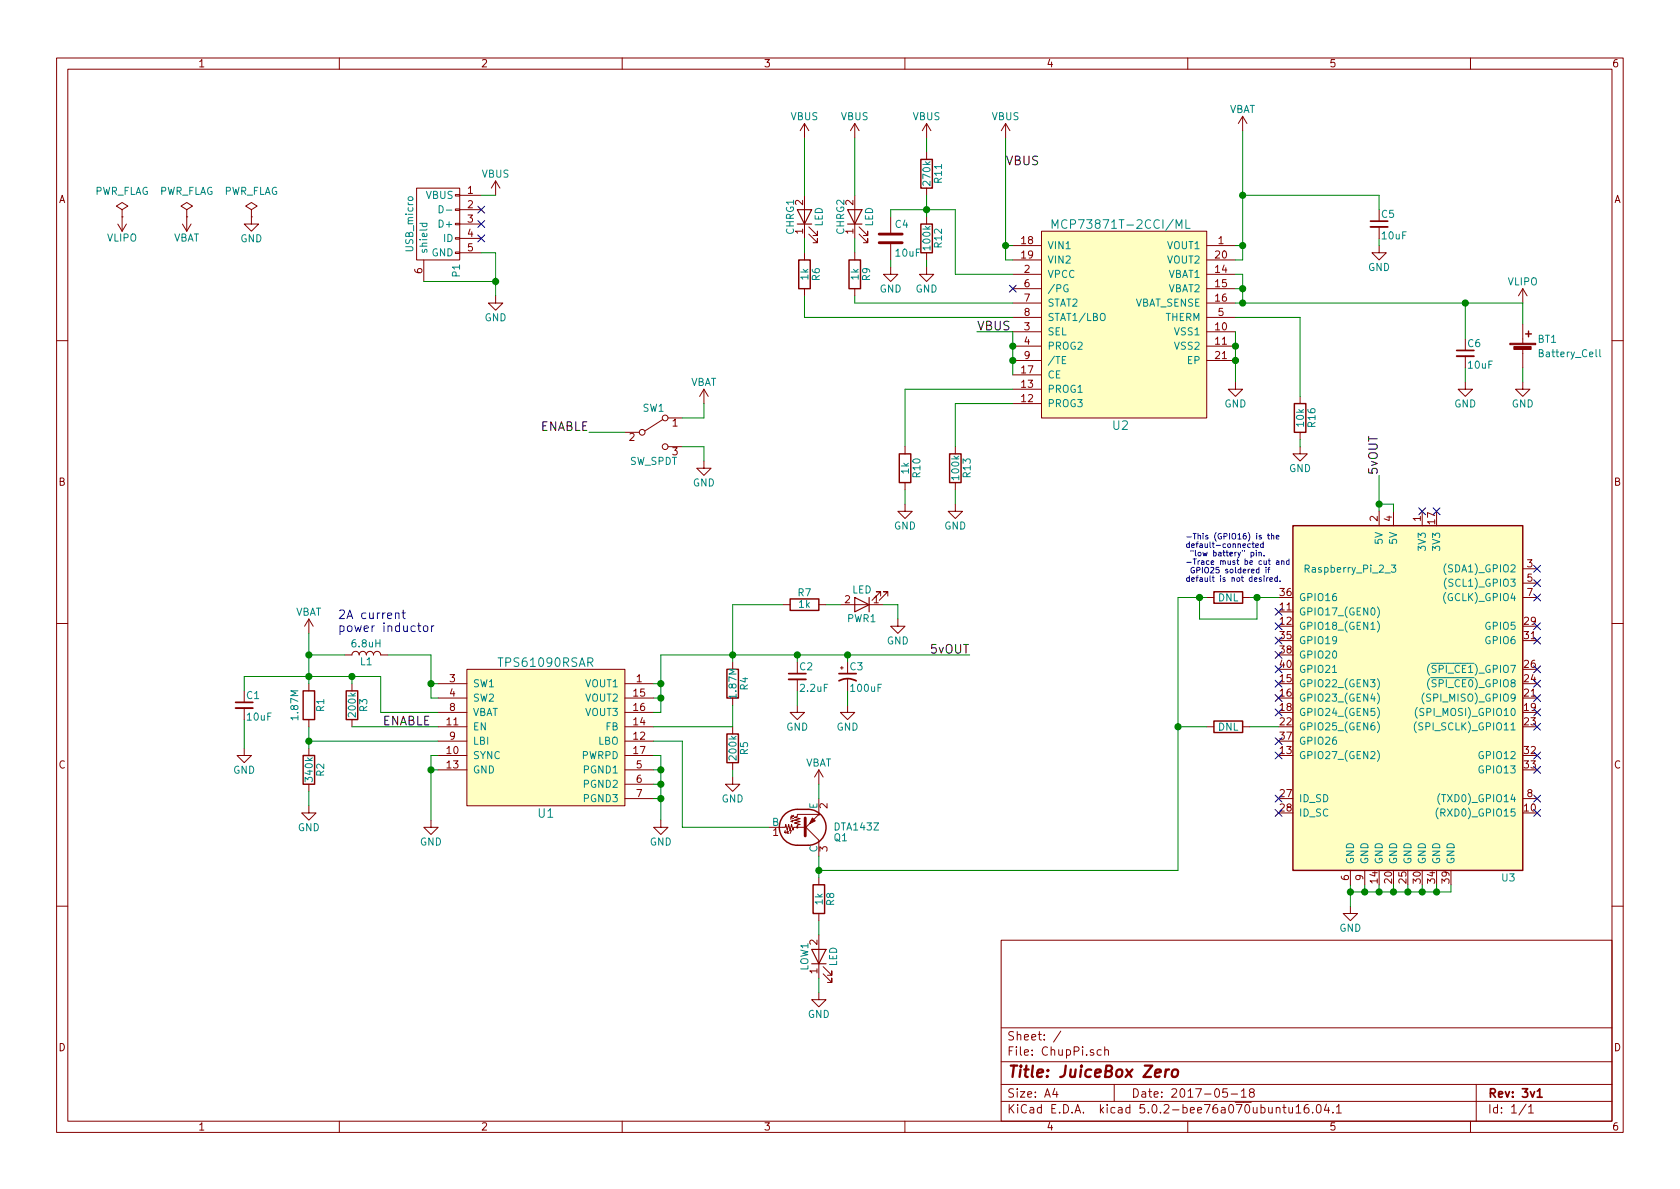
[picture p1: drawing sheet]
<svg xmlns="http://www.w3.org/2000/svg" width="297mm" height="210mm" viewBox="0 0 297 210" stroke-linecap="round" stroke-linejoin="round" font-family="sans-serif">
<g fill="none" stroke="#840000" stroke-width=".18">
<path d="M10 10.3h277v189.9h-277zM12 12.2h273v186.1h-273zM60 10.3v1.9M110 10.3v1.9M160 10.3v1.9M210 10.3v1.9M260 10.3v1.9M20.8 39.6l.8 1.3M21.6 37.1l1-.7-1-.6-1 .6 1 .7v1.2M21.6 38.3h.1M21.6 38.3v2.6M22.4 39.6l-.8 1.3"/>
<path d="M32.3 39.6l.7 1.3M33 37.1l1-.7-1-.6-1 .6 1 .7v1.2M33 38.3h.1M33 38.3v2.6M33.8 39.6l-.8 1.3M44.4 37.1l1.1-.7-1.1-.6-1 .6 1 .7v1.2M44.4 38.3h.1M44.4 38.3v1.3h1.3l-1.3 1.3-1.2-1.3h1.2M73.7 33.3h7.6v12.7h-7.6zM80.5 34.4h.8v.3h-.8zM80.5 37h.8v.2h-.8zM80.5 39.5h.8v.2h-.8z"/>
<path d="M81.3 34.5h3.8M81.3 37.1h3.8M81.3 39.6h3.8M87.6 32l-.7 1.3M87.6 32v2.5M87.6 32l.8 1.3M142.2 21.8v2.6M142.2 34.5v7.7M142.2 21.8l-.7 1.3M142.2 21.8l.8 1.3M151.1 21.8v2.6M151.1 34.5v7.7"/>
<path d="M151.1 21.8l-.7 1.3M151.1 21.8l.8 1.3M157.5 38.3v2.8M163.8 21.8v2.6M163.8 26.9v1.3M163.8 33.3v1.2M163.8 38.3v1.3M163.8 21.8l-.7 1.3M163.8 21.8l.8 1.3M177.8 21.8l-.8 1.3M177.8 21.8v2.6M177.8 21.8l.8 1.3"/>
<path d="M219.7 20.6l-.8 1.2M219.7 20.6v2.5M219.7 20.6l.8 1.2M74.9 46v3.8M80.5 42h.8v.3h-.8zM80.5 44.6h.8v.2h-.8zM81.3 42.2h3.8M81.3 44.7h3.8M87.6 52.3v1.3h1.3l-1.3 1.3-1.2-1.3h1.2M142.2 44.7v1.3M142.2 51v1.3M143 41.4l1.5 1.5v-.7v.7h-.7"/>
<path d="M143 40.1l1.5 1.6v-.8v.8h-.7M151.1 44.7v1.3M151.1 51v1.3M151.9 41.4l1.5 1.5v-.7v.7h-.7M151.9 40.1l1.5 1.6v-.8v.8h-.7M157.5 47.2v1.3h1.2l-1.2 1.3-1.3-1.3h1.3M157.5 43.2v2.8M163.8 47.2v1.3h1.3l-1.3 1.3-1.2-1.3h1.2M163.8 44.7v1.3M179.1 43.4h5M179.1 58.7h5M179.1 48.5h5"/>
<path d="M179.1 51h5M179.1 53.6h5M179.1 46h5M179.1 56.1h5M184.1 40.9h29.3v33h-29.3zM213.4 43.4h5M213.4 58.7h5M213.4 48.5h5M213.4 51h5M213.4 53.6h5M213.4 46h5M213.4 56.1h5"/>
<path d="M243.8 43.4v1.3h1.3l-1.3 1.3-1.2-1.3h1.2M243.8 40.1v2.1M269.2 51v2.6M269.2 57.4v3.3M269.2 51l-.7 1.3M269.2 51l.8 1.3M10 60.2h2M110.5 76.4h2.5M117.2 74.2l-3.2 2M118.1 73.9h2.5M118.1 79h2.5M124.5 68.8l-.8 1.3"/>
<path d="M124.5 68.8v2.6M124.5 68.8l.7 1.3M160 79v1.3M168.9 79v1.3M179.1 61.2h5M179.1 71.4h5M179.1 68.8h5M179.1 66.3h5M179.1 63.7h5M213.4 61.2h5M213.4 63.7h5M218.4 67.6v1.2h1.3l-1.3 1.3-1.2-1.3h1.2"/>
<path d="M229.9 79v1.3h1.2l-1.2 1.2-1.3-1.2h1.3M229.9 70.1v1.3M229.9 76.4v1.3M259.1 67.6v1.2h1.2l-1.2 1.3-1.3-1.3h1.3M259.1 63v2M269.2 67.6v1.2h1.3l-1.3 1.3-1.2-1.3h1.2M269.2 61.7v3.3M285 60.2h2M124.5 81.5v1.3h1.2l-1.2 1.3-1.3-1.3h1.3M160 89.1v1.3h1.3l-1.3 1.3-1.3-1.3h1.3M160 85.3v1.3M168.9 89.1v1.3h1.3l-1.3 1.3-1.3-1.3h1.3"/>
<path d="M168.9 85.3v1.3M243.8 90.4v2.6M246.4 90.4v2.6M251.5 90.4v2.6M10 110.3h2M54.6 109.5l-.8 1.2M54.6 109.5v2.5M54.6 109.5l.8 1.2M61 115.8h1.2a.63 .63 0 0 1 .7-.6 .63 .63 0 0 1 .6 .6 .63 .63 0 0 1 .6-.6 .63 .63 0 0 1 .7 .6 .63 .63 0 0 1 .6-.6 .63 .63 0 0 1 .6 .6 .63 .63 0 0 1 .7-.6 .63 .63 0 0 1 .6 .6h1.3M82.5 118.4h28v24.1h-28zM129.5 117.1v1.3M138.4 106.9h1.3"/>
<path d="M144.8 106.9h1.2M148.6 118.1h.5M148.6 106.9h7.6M148.8 117.9v.5M155.7 105.4v-.8h-.8h.8l-1.5 1.6M157 105.4v-.8h-.8h.8l-1.6 1.6M158.7 109.5v1.2h1.3l-1.3 1.3-1.2-1.3h1.2M213.4 105.7h1.2M219.7 105.7h1.3M269.2 100.6h2.6M269.2 103.1h2.6M269.2 105.7h2.6"/>
<path d="M285 110.3h2M43.2 132.3v1.3h1.2l-1.2 1.3-1.3-1.3h1.3M43.2 125.2v2M54.6 120.9v1.3M54.6 127.2v1.3M54.6 132.3v1.3M54.6 138.7v1.2M62.2 120.9v1.3M62.2 127.2v1.3M77.5 120.9h5M77.5 133.6h5M77.5 128.5h5"/>
<path d="M77.5 131.1h5M77.5 136.1h5M77.5 123.4h5M77.5 126h5M110.5 120.9h5.1M110.5 133.6h5.1M110.5 128.5h5.1M110.5 131.1h5.1M110.5 136.1h5.1M110.5 123.4h5.1M110.5 126h5.1M110.5 138.7h5.1"/>
<path d="M129.5 137.4v1.3h1.3l-1.3 1.2-1.2-1.2h1.2M129.5 123.4v1.3M129.5 128.5v1.3M129.5 134.9v1.2M141 124.7v1.3h1.2l-1.2 1.2-1.3-1.2h1.3M141 120.1v2.1M144.8 136.1v2.6M144.8 136.1l-.8 1.3M144.8 136.1l.7 1.3M149.9 124.7v1.3h1.2l-1.2 1.2-1.3-1.2h1.3M149.9 120.1v2.1M213.4 128.5h1.2"/>
<path d="M219.7 128.5h1.3M54.6 142.5v1.3h1.3l-1.3 1.2-1.3-1.2h1.3M76.2 145v1.3h1.3l-1.3 1.3-1.3-1.3h1.3M110.5 141.2h5.1M116.8 145v1.3h1.3l-1.3 1.3-1.2-1.3h1.2M135.9 146.3h2.9l.1-.5 .3 1 .2-1 .3 1 .3-1 .2 1 .1-.5h1.9M141 146.3v-.4l.5-.1-1-.3 1-.2-1-.3 1-.2-1-.3 .5-.1v-.4h3.8l-2.6 2.6M142.2 146l2.6 2.6v2.8M144.8 141.2v2.6M144.8 155.2v1.3M238.8 153.9v2.6M241.3 153.9v2.6"/>
<path d="M269.2 141.2h2.6M10 160.2h2M144.8 175.5v1.3h1.2l-1.2 1.2-1.3-1.2h1.3M144.8 161.5v1.3M144.8 165.3v7.7M145.5 172.2l1.6 1.5v-.7v.7h-.8M145.5 170.9l1.6 1.6v-.8v.8h-.8M177 166.3h108v32h-108zM238.8 160.3v1.2h1.2l-1.2 1.3-1.3-1.3h1.3M285 160.2h2M60 198.3v1.9M110 198.3v1.9"/>
<path d="M160 198.3v1.9M177 194.8h108M177 191.8h108M177 187.8h108M177 181.8h108M186.5 192.5l-.4 1h1M186.8 193v1M187.6 182.3l-1.3 2M194.7 185.7l-.4-.1-.3 .3 .1 .6 .2 .1 .4-.1M195.3 185.7h.1a.37 .37 0 0 1 .6 .1v.8M195.3 185.1v1.5M197 191.8v3"/>
<path d="M210 198.3v1.9M217 192.5h-.7l-.1 .7 .2-.1 .5 .1 .1 .2v.5l-.2 .1-.6-.1M217.7 193.5h1.1M219.5 193l.4-.5v1.5M219.5 194h.8M221.2 193.2l-.3-.3 .1-.2 .2-.2 .4 .1 .2 .2-.1 .2-.6 .2a.48 .48 0 0 0-.1 .7l.2 .1 .5-.1a.48 .48 0 0 0-.1-.7h-.1M226.8 195.8h.6M227 195.3v1.3l.4 .2M227.9 195.8v.9l.4 .1 .2-.1M228.5 195.8v1M229.2 195.8l.4-.5v1.5M229.2 196.8h.8"/>
<path d="M231.3 195.3a.62 .62 0 0 0-.7 .7l.1 .7 .2 .1 .5-.1v-.5l-.1-.2-.4-.1-.3 .3M232.1 196.7v.1M232.9 195.5l.3-.2a.94 .94 0 0 1 0 1.5l-.4-.3-.1-.6zM234.5 195.2l-.3 1.1h.9M234.9 195.8v1M235.7 196.7v.1M236.3 195.8l.4-.5v1.5M236.3 196.8h.9M260 198.3v1.9M261 191.8v6.5M269.8 195.2l-1.2 2M270.3 195.8l.4-.5v1.5"/>
<path d="M270.3 196.8h.8"/>
<circle cx="113.5" cy="76.4" r=".51"/>
<circle cx="117.6" cy="79" r=".51"/>
<circle cx="117.6" cy="73.9" r=".51"/>
<circle cx="141" cy="146.3" r=".13"/>
<circle cx="144.8" cy="144" r=".13"/>
</g>
<path d="M242.3 39.1h3.1M257.6 62h3M139.4 119.1h3.1M148.3 119.1h3.1M41.7 124.2h3M148.3 120.4a3.2 3.2 0 0 1 3.1 0M271.8 193l.4-.5v1.5M271.8 194h.9" fill="none" stroke="#840000" stroke-width=".3"/>
<path d="M206.1 189.1l-.1 1.3M206.7 189.1a.54 .54 0 0 0-.6 .4M207.4 189.3a.54 .54 0 0 1 .5-.2 .54 .54 0 0 1 .4 .4l-.1 .6a.56 .56 0 0 1-.5 .4 .56 .56 0 0 1-.5-.4z" fill="none" stroke="#840000" stroke-width=".41"/>
<g fill="none" stroke="#008484" stroke-width=".18">
<path d="M72.2 34.9l.6-.1 .2 .2-.1 .4h-.6l-.1-.2zM74.2 39.5h1.3M74.7 39.5v.3l.2 .3 .5-.1v-.5M77.6 36.4a.64 .64 0 0 1 .8 .6 .64 .64 0 0 1-.8 .6zM78.9 37.2h1M209.7 38.9v1.5h.7M186 40.4v-1.5l.5 1 .5-1v1.5M188.8 50.4a.59 .59 0 0 0-.7 .6 .59 .59 0 0 0 .7 .6v-.5h-.2M194.6 55.6l.2-.2a.47 .47 0 0 1 .6 .4l-.1 .7-.2 .2-.4-.1a1 1 0 0 1-.1-1zM188.4 63h-.6v1.3h.6M282.9 61.8v1.1l.1 .2M246 99.9h.8l-.4 .5 .3 .1v.6l-.1 .1-.6-.1"/>
<path d="M255.7 99.7a1.47 1.47 0 0 0 0 1.9M235.6 118.9h.7M243.5 107.3a1.47 1.47 0 0 1 0 1.9M243.5 109.8a1.47 1.47 0 0 1 0 2M252.8 117.5a1.4 1.4 0 0 0 0 1.9M255.7 102.2a1.47 1.47 0 0 0 0 2M243.5 132.7a1.47 1.47 0 0 1 0 1.9M243.5 120a1.47 1.47 0 0 1 0 1.9M243.5 122.5a1.47 1.47 0 0 1 0 2M243.5 125.1a1.47 1.47 0 0 1 0 1.9M243.5 127.6a1.47 1.47 0 0 1 0 2M250.4 127.6a1.47 1.47 0 0 0 0 2"/>
<path d="M250.6 125.1a1.47 1.47 0 0 0 0 1.9M251.8 122.5a1.4 1.4 0 0 0 0 2M252.8 120a1.4 1.4 0 0 0 0 1.9M254.3 142.9a1.47 1.47 0 0 0 0 1.9M254.6 140.3a1.47 1.47 0 0 0 0 2"/>
</g>
<g fill="#ffffc2" stroke="#ffffc2" stroke-width=".18">
<path d="M184.1 40.9h29.3v33h-29.3z"/>
<path d="M82.5 118.4h28v24.1h-28z"/>
<path d="M228.6 93h40.6v60.9h-40.6z"/>
</g>
<path d="M141 37.1h2.5l-1.3 2.5zM141 39.6h2.5M149.9 37.1h2.5l-1.3 2.5zM149.9 39.6h2.5M151.1 105.7l2.6 1.2-2.6 1.3zM153.7 105.7v2.5M143.5 167.9h2.5l-1.2 2.5zM143.5 170.4h2.5" fill="none" stroke="#840000" stroke-width=".2"/>
<g fill="none" stroke="#840000" stroke-width=".25">
<path d="M162.8 28.2h2v5.1h-2zM162.8 39.6h2v5.1h-2zM141.2 46h2.1v5h-2.1zM150.1 46h2v5h-2zM269.7 59h1.1M270.3 58.5v1.1M228.9 71.4h2v5h-2zM159 80.3h2v5h-2zM167.9 80.3h2v5h-2zM228.6 93h40.6v60.9h-40.6zM128.5 118.4h2.1v5h-2.1zM139.7 105.9h5.1v2h-5.1z"/>
<path d="M214.6 104.6h5.1v2.1h-5.1zM53.6 122.2h2v5h-2zM53.6 133.6h2v5.1h-2zM61.2 122.2h2v5h-2zM128.5 129.8h2.1v5.1h-2.1zM214.6 127.5h5.1v2h-5.1zM138.7 144.1a3.3 3.3 0 0 1 2.3-1h1.9a3.2 3.2 0 0 1 3.1 3.2 3.2 3.2 0 0 1-3.1 3.2h-1.9a3.2 3.2 0 0 1-3-2 3.2 3.2 0 0 1 .7-3.4zM143.8 156.5h2v5h-2z"/>
</g>
<path d="M155.4 42.9h4.1M155.4 41.4h4.1" fill="none" stroke="#840000" stroke-width=".51"/>
<g fill="none" stroke="#008400" stroke-width=".18">
<path d="M85.1 34.5h2.5M142.2 24.4v10.1M151.1 24.4v10.1M157.5 38.3v-1.2h11.4v11.4h10.2M163.8 24.4v2.5M163.8 34.5v3.8M177.8 24.4v21.6h1.3M219.7 34.5h24.1v2.6M219.7 23.1v22.9h-1.3M74.9 49.8h12.7M85.1 44.7h2.5v7.6M142.2 42.2v2.5"/>
<path d="M142.2 52.3v3.8h36.9M151.1 42.2v2.5M151.1 52.3v1.3h28M157.5 46v1.2M163.8 46v1.2M172.7 58.7h6.4v7.6M177.8 43.4h1.3M218.4 43.4h1.3M218.4 48.5h1.3v5.1M218.4 53.6h50.8v3.8M218.4 56.1h11.5v14M218.4 58.7v8.9"/>
<path d="M218.4 51h1.3M243.8 42.2v1.2M259.1 53.6v6.3M104.1 76.4h6.4M120.6 79h3.9v2.5M124.5 71.4v2.5h-3.9M179.1 71.4h-10.2v7.6M179.1 68.8h-19.1v10.2M229.9 77.7v1.3M259.1 65v2.6M269.2 65v2.6M160 86.6v2.5"/>
<path d="M168.9 86.6v2.5M243.8 84.1v6.3M243.8 89.1h2.6v1.3M54.6 112v8.9M54.6 115.8h6.4M62.2 119.6v1.3M68.6 115.8h7.6v7.6h1.3M138.4 106.9h-8.9v10.2M141 115.8v1.3M146 106.9h2.6M149.9 115.8v1.3M156.2 106.9h2.5v2.6"/>
<path d="M171.4 115.8h-54.6v10.2h-1.2M212.1 105.7v3.8h10.1v-3.8M213.4 105.7h-5.1v48.2h-63.5M221 105.7h5.1M43.2 122.2v-2.6h24.1v6.4h10.2M43.2 127.2v5.1M54.6 128.5v3.8M54.6 139.9v2.6M54.6 131.1h22.9M62.2 128.5h15.3M76.2 136.1h1.3M76.2 120.9h1.3"/>
<path d="M77.5 133.6h-1.3v11.4M115.6 133.6h1.2v11.4M115.6 136.1h1.2M115.6 138.7h1.2M115.6 120.9h1.2M115.6 123.4h1.2M115.6 131.1h5v15.2h15.3M129.5 124.7v3.8h-13.9M129.5 136.1v1.3M141 122.2v2.5M144.8 138.7v2.5M149.9 122.2v2.5"/>
<path d="M208.3 128.5h5.1M221 128.5h5.1M115.6 141.2h1.2M144.8 151.4v3.8M238.8 156.5v3.8M241.3 156.5v1.2M243.8 156.5v1.2M246.4 156.5v1.2M248.9 156.5v1.2M251.5 156.5v1.2M254 156.5v1.2M256.5 156.5v1.2h-17.7"/>
<path d="M144.8 162.8v2.5M144.8 173v2.5"/>
</g>
<g fill="#008400" stroke="#008400" stroke-width=".25">
<circle cx="87.6" cy="49.8" r=".51"/>
<circle cx="177.8" cy="43.4" r=".51"/>
<circle cx="163.8" cy="37.1" r=".51"/>
<circle cx="179.1" cy="61.2" r=".51"/>
<circle cx="179.1" cy="63.7" r=".51"/>
<circle cx="218.4" cy="61.2" r=".51"/>
<circle cx="218.4" cy="63.7" r=".51"/>
<circle cx="219.7" cy="43.4" r=".51"/>
<circle cx="219.7" cy="51" r=".51"/>
<circle cx="219.7" cy="53.6" r=".51"/>
<circle cx="259.1" cy="53.6" r=".51"/>
<circle cx="219.7" cy="34.5" r=".51"/>
<circle cx="76.2" cy="136.1" r=".51"/>
<circle cx="62.2" cy="119.6" r=".51"/>
<circle cx="54.6" cy="119.6" r=".51"/>
<circle cx="116.8" cy="136.1" r=".51"/>
<circle cx="116.8" cy="138.7" r=".51"/>
<circle cx="116.8" cy="141.2" r=".51"/>
<circle cx="116.8" cy="123.4" r=".51"/>
<circle cx="76.2" cy="120.9" r=".51"/>
<circle cx="54.6" cy="115.8" r=".51"/>
<circle cx="54.6" cy="131.1" r=".51"/>
<circle cx="141" cy="115.8" r=".51"/>
<circle cx="129.5" cy="115.8" r=".51"/>
<circle cx="149.9" cy="115.8" r=".51"/>
<circle cx="243.8" cy="89.1" r=".51"/>
<circle cx="238.8" cy="157.7" r=".51"/>
<circle cx="254" cy="157.7" r=".51"/>
<circle cx="251.5" cy="157.7" r=".51"/>
<circle cx="248.9" cy="157.7" r=".51"/>
<circle cx="246.4" cy="157.7" r=".51"/>
<circle cx="243.8" cy="157.7" r=".51"/>
<circle cx="241.3" cy="157.7" r=".51"/>
<circle cx="208.3" cy="128.5" r=".51"/>
<circle cx="116.8" cy="120.9" r=".51"/>
<circle cx="222.3" cy="105.7" r=".51"/>
<circle cx="212.1" cy="105.7" r=".51"/>
<circle cx="144.8" cy="153.9" r=".51"/>
</g>
<g fill="none" stroke="#000084" stroke-width=".18">
<path d="M84.5 36.5l1.2 1.2M84.5 39l1.2 1.2M85.7 36.5l-1.2 1.2M85.7 39l-1.2 1.2M84.5 41.5l1.2 1.3M85.7 41.5l-1.2 1.3M178.5 50.4l1.2 1.3M179.7 50.4l-1.2 1.3M250.9 89.8l1.2 1.2M252.1 89.8l-1.2 1.2M253.4 89.8l1.2 1.2M254.6 89.8l-1.2 1.2"/>
<path d="M271.2 100l1.2 1.2M272.4 100l-1.2 1.2M225.5 107.6l1.2 1.2M225.5 110.1l1.2 1.2M225.5 112.7l1.2 1.2M225.5 115.2l1.2 1.2M225.5 117.7l1.2 1.3M226.7 117.7l-1.2 1.3M226.7 107.6l-1.2 1.2M226.7 110.1l-1.2 1.2M226.7 112.7l-1.2 1.2M226.7 115.2l-1.2 1.2"/>
<path d="M271.2 117.7l1.2 1.3M271.2 112.7l1.2 1.2M271.2 110.1l1.2 1.2M271.2 105l1.2 1.3M271.2 102.5l1.2 1.2M272.4 117.7l-1.2 1.3M272.4 112.7l-1.2 1.2M272.4 110.1l-1.2 1.2M272.4 105l-1.2 1.3M272.4 102.5l-1.2 1.2M225.5 120.3l1.2 1.2M225.5 122.8l1.2 1.2"/>
<path d="M225.5 125.4l1.2 1.2M225.5 130.4l1.2 1.3M225.5 133l1.2 1.2M226.7 120.3l-1.2 1.2M226.7 122.8l-1.2 1.2M226.7 125.4l-1.2 1.2M226.7 130.4l-1.2 1.3M226.7 133l-1.2 1.2M271.2 135.5l1.2 1.2M271.2 133l1.2 1.2M271.2 127.9l1.2 1.2M271.2 125.4l1.2 1.2"/>
<path d="M271.2 122.8l1.2 1.2M271.2 120.3l1.2 1.2M272.4 135.5l-1.2 1.2M272.4 133l-1.2 1.2M272.4 127.9l-1.2 1.2M272.4 125.4l-1.2 1.2M272.4 122.8l-1.2 1.2M272.4 120.3l-1.2 1.2M225.5 140.6l1.2 1.2M225.5 143.1l1.2 1.3M226.7 140.6l-1.2 1.2M226.7 143.1l-1.2 1.3"/>
<path d="M271.2 143.1l1.2 1.3M271.2 140.6l1.2 1.2M272.4 143.1l-1.2 1.3M272.4 140.6l-1.2 1.2"/>
</g>
<g fill="#840000" stroke="#840000" stroke-width=".18">
<path d="M267 60.7h4.5v.3h-4.5z"/>
<path d="M267.7 61.3h3v.5h-3z"/>
<path d="M143.6 144.6l.5 .6-1 .5z"/>
</g>
<g fill="none" stroke="#0000c2" stroke-width=".18">
<path d="M221.1 96.2h-.3l-.2 .1 .1 .5h.4M221.2 97.7h.3l.2 .1-.1 .5h-.4M221.2 97.7v.9M221.4 96.2h.3M221.5 95.8v.9l.2 .1M222 96.5l.5-.1v-.2h-.3l-.2 .1 .1 .5h.4M222.1 97.3v.1M222.1 97.7v.6M222.6 97.7h.4v.6M222.6 97.7v.6M223 94.7h-.2l-.2 .1 .1 .1 .3 .1v.3h-.4M223.3 96.2h-.2l-.2 .1 .1 .5h.3"/>
<path d="M223.3 95.8v1M223.5 98.2v.1M224.1 94.7h.4M224.2 94.3v.9l.3 .1M224.2 99.2h.4M224.4 98.8v.9l.2 .1M224.8 94.7h.4v.6M224.8 94.3v1M225.7 95l.4-.1v-.2h-.3l-.1 .1v.5h.4M225.7 99.2h.4v.6M226.1 99.4l-.4 .2 .1 .2h.3M226.6 99.2h.4v.6"/>
<path d="M226.6 99.2v.6M227.9 99.2h-.3l-.1 .1v.5h.4M227.9 98.8v1M69.9 108.5l.2-.1 .4 .1 .1 .9M71.1 108.4h.6M71.3 107.9v1.3l.4 .2M73.8 110.7h.6M74 110.2v1.2l.1 .2 .3 .1M74.9 110.8l.2-.1 .5 .1v.6l-.1 .2-.4 .1-.2-.2zM76.3 110.7v1M76.7 110.7l-.4 .2M222.6 100.7h-.3l-.2 .1 .1 .5h.4"/>
<path d="M222.6 100.3v1M223 102.2h-.2l-.2 .1 .1 .1 .3 .1v.3h-.4M223.5 101.8v.1M223.5 102.2v.6M223.8 100.3v.1M223.8 100.7v.6M224 102.2v.6M224.2 100.7h.3M224.2 102.2l-.2 .1M224.5 100.3l-.2 .2v.8M224.5 102.5l.5-.1-.1-.2h-.2l-.2 .1 .1 .5h.3M225.8 102.2h-.2l-.2 .1 .1 .5h.3"/>
<path d="M225.8 101.8v1M226.3 102.7v.1"/>
</g>
<path d="M242.3 40.1h3.1M257.6 63h3M41.7 125.2h3M139.4 120.1h3.1" fill="none" stroke="#840000" stroke-width=".33"/>
<path d="M142.4 144.6v3.2z" fill="#840000" stroke="#840000" stroke-width=".51"/>
<text font-size="2.8" fill="#840000" x="178" y="190.5">Title: JuiceBox Zero</text>
<g font-size="2.1">
<text x="177.8" y="29.2">VBUS</text>
<text x="172.7" y="58.4">VBUS</text>
<text x="95.4" y="76.2">ENABLE</text>
<text x="243.6" y="84.1" transform="rotate(-90 243.6 84.1)">5vOUT</text>
<text x="164.6" y="115.6">5vOUT</text>
<text x="67.5" y="128.3">ENABLE</text>
</g>
<g font-size="2.1" fill="#008484">
<text x="187.6" y="40.5">MCP73871T-2CCI/ML</text>
<text x="196.8" y="76">U2</text>
<text x="88.5" y="117.9">TPS61090RSAR</text>
<text x="95.2" y="144.6">U1</text>
</g>
<g font-size="2.1" fill="#0000c2">
<text x="59.7" y="109.5">2A current</text>
<text x="59.7" y="111.8">power inductor</text>
</g>
<g font-size="2.1" fill="#840000">
<text x="178" y="184">Sheet: /</text>
<text x="178" y="186.7">File: ChupPi.sch</text>
<text x="178" y="196.9">KiCad E.D.A. kicad 5.0.2-bee76a070ubuntu16.04.1</text>
<text x="178" y="194.1">Size: A4</text>
<text x="200" y="194.1">Date: 2017-05-18</text>
<text x="263" y="194.1">Rev: 3v1</text>
<text x="263" y="196.9">Id: 1/1</text>
</g>
<g font-size="1.8" fill="#840000">
<text x="35" y="11.9">1</text>
<text x="85" y="11.9">2</text>
<text x="135" y="11.9">3</text>
<text x="185" y="11.9">4</text>
<text x="235" y="11.9">5</text>
<text x="285" y="11.9">6</text>
<text x="10.4" y="35.9">A</text>
<text x="82.7" y="34.3">1</text>
<text x="285.4" y="35.9">A</text>
<text x="82.7" y="36.8">2</text>
<text x="82.7" y="39.4">3</text>
<text x="82.7" y="41.9">4</text>
<text x="142" y="41.4" transform="rotate(-90 142 41.4)">1</text>
<text x="150.9" y="41.4" transform="rotate(-90 150.9 41.4)">1</text>
<text x="150.9" y="36.3" transform="rotate(-90 150.9 36.3)">2</text>
<text x="82.7" y="44.4">5</text>
<text x="180.6" y="43.2">18</text>
<text x="180.6" y="45.7">19</text>
<text x="214.9" y="45.7">20</text>
<text x="215.4" y="43.2">1</text>
<text x="74.7" y="48.4" transform="rotate(-90 74.7 48.4)">6</text>
<text x="181.1" y="48.3">2</text>
<text x="181.1" y="50.8">6</text>
<text x="181.1" y="53.3">7</text>
<text x="214.9" y="48.3">14</text>
<text x="214.9" y="50.8">15</text>
<text x="214.9" y="53.3">16</text>
<text x="181.1" y="58.4">3</text>
<text x="181.1" y="55.9">8</text>
<text x="214.9" y="58.4">10</text>
<text x="215.4" y="55.9">5</text>
<text x="181.1" y="61">4</text>
<text x="181.1" y="63.5">9</text>
<text x="214.9" y="61">11</text>
<text x="214.9" y="63.5">21</text>
<text x="180.6" y="71.1">12</text>
<text x="180.6" y="68.6">13</text>
<text x="180.6" y="66">17</text>
<text x="111.3" y="78">2</text>
<text x="118.9" y="75.4">1</text>
<text x="10.4" y="85.9">B</text>
<text x="285.4" y="85.9">B</text>
<text x="243.6" y="92.2" transform="rotate(-90 243.6 92.2)">2</text>
<text x="246.1" y="92.2" transform="rotate(-90 246.1 92.2)">4</text>
<text x="251.2" y="92.2" transform="rotate(-90 251.2 92.2)">1</text>
<text x="253.7" y="92.7" transform="rotate(-90 253.7 92.7)">17</text>
<text x="270" y="100.3">3</text>
<text x="149.4" y="106.7">2</text>
<text x="154.5" y="106.7">1</text>
<text x="226.4" y="107.9">11</text>
<text x="226.4" y="105.4">36</text>
<text x="270" y="102.9">5</text>
<text x="270" y="105.4">7</text>
<text x="226.4" y="110.5">12</text>
<text x="226.4" y="113">35</text>
<text x="269.5" y="110.5">29</text>
<text x="269.5" y="113">31</text>
<text x="226.4" y="115.6">38</text>
<text x="226.4" y="118.1">40</text>
<text x="269.5" y="118.1">26</text>
<text x="79.5" y="120.6">3</text>
<text x="79.5" y="123.2">4</text>
<text x="79.5" y="125.7">8</text>
<text x="112.1" y="123.2">15</text>
<text x="112.1" y="125.7">16</text>
<text x="112.5" y="120.6">1</text>
<text x="226.4" y="120.6">15</text>
<text x="226.4" y="123.2">16</text>
<text x="226.4" y="125.7">18</text>
<text x="269.5" y="125.7">19</text>
<text x="269.5" y="123.2">21</text>
<text x="269.5" y="120.6">24</text>
<text x="79" y="128.3">11</text>
<text x="79.5" y="130.8">9</text>
<text x="112.1" y="130.8">12</text>
<text x="112.1" y="128.3">14</text>
<text x="226.4" y="128.3">22</text>
<text x="226.4" y="130.8">37</text>
<text x="269.5" y="128.3">23</text>
<text x="10.4" y="135.9">C</text>
<text x="79" y="133.3">10</text>
<text x="79" y="135.9">13</text>
<text x="112.1" y="133.3">17</text>
<text x="112.5" y="135.9">5</text>
<text x="226.4" y="133.3">13</text>
<text x="269.5" y="133.3">32</text>
<text x="269.5" y="135.9">33</text>
<text x="285.4" y="135.9">C</text>
<text x="112.5" y="138.4">6</text>
<text x="112.5" y="141">7</text>
<text x="146.3" y="143" transform="rotate(-90 146.3 143)">2</text>
<text x="226.4" y="141">27</text>
<text x="226.4" y="143.5">28</text>
<text x="269.5" y="143.5">10</text>
<text x="270" y="141">8</text>
<text x="136.7" y="147.8">1</text>
<text x="146.3" y="150.6" transform="rotate(-90 146.3 150.6)">3</text>
<text x="238.5" y="155.7" transform="rotate(-90 238.5 155.7)">6</text>
<text x="241" y="155.7" transform="rotate(-90 241 155.7)">9</text>
<text x="243.6" y="156.2" transform="rotate(-90 243.6 156.2)">14</text>
<text x="246.1" y="156.2" transform="rotate(-90 246.1 156.2)">20</text>
<text x="248.7" y="156.2" transform="rotate(-90 248.7 156.2)">25</text>
<text x="251.2" y="156.2" transform="rotate(-90 251.2 156.2)">30</text>
<text x="253.7" y="156.2" transform="rotate(-90 253.7 156.2)">34</text>
<text x="256.3" y="156.2" transform="rotate(-90 256.3 156.2)">39</text>
<text x="144.5" y="172.2" transform="rotate(-90 144.5 172.2)">1</text>
<text x="10.4" y="185.9">D</text>
<text x="285.4" y="185.9">D</text>
<text x="35" y="199.9">1</text>
<text x="85" y="199.9">2</text>
<text x="135" y="199.9">3</text>
<text x="185" y="199.9">4</text>
<text x="235" y="199.9">5</text>
<text x="285" y="199.9">6</text>
</g>
<g font-size="1.8" fill="#008484">
<text x="139.8" y="21.3">VBUS</text>
<text x="148.7" y="21.3">VBUS</text>
<text x="161.4" y="21.3">VBUS</text>
<text x="175.4" y="21.3">VBUS</text>
<text x="217.3" y="20">VBAT</text>
<text x="16.6" y="34.5">PWR_FLAG</text>
<text x="28.1" y="34.5">PWR_FLAG</text>
<text x="39.5" y="34.5">PWR_FLAG</text>
<text x="75.4" y="35.2">VBUS</text>
<text x="85.2" y="31.4">VBUS</text>
<text x="164.5" y="32.7" transform="rotate(-90 164.5 32.7)">270k</text>
<text x="166.5" y="32.3" transform="rotate(-90 166.5 32.3)">R11</text>
<text x="78" y="40.3">D+</text>
<text x="140.4" y="41.4" transform="rotate(-90 140.4 41.4)">CHRG1</text>
<text x="142" y="36.3" transform="rotate(-90 142 36.3)">2</text>
<text x="145.5" y="40.1" transform="rotate(-90 145.5 40.1)">LED</text>
<text x="149.3" y="41.4" transform="rotate(-90 149.3 41.4)">CHRG2</text>
<text x="154.4" y="40.1" transform="rotate(-90 154.4 40.1)">LED</text>
<text x="158.3" y="40.3">C4</text>
<text x="244.3" y="38.5">C5</text>
<text x="18.9" y="42.7">VLIPO</text>
<text x="30.6" y="42.7">VBAT</text>
<text x="42.5" y="42.8">GND</text>
<text x="73.1" y="44.4" transform="rotate(-90 73.1 44.4)">USB_micro</text>
<text x="75.6" y="45" transform="rotate(-90 75.6 45)">shield</text>
<text x="76.3" y="45.3">GND</text>
<text x="78.5" y="42.8">ID</text>
<text x="158.4" y="45.4">10uF</text>
<text x="164.5" y="44.1" transform="rotate(-90 164.5 44.1)">100k</text>
<text x="166.5" y="43.8" transform="rotate(-90 166.5 43.8)">R12</text>
<text x="185.2" y="44.1">VIN1</text>
<text x="185.2" y="46.6">VIN2</text>
<text x="206.5" y="44.1">VOUT1</text>
<text x="206.5" y="46.6">VOUT2</text>
<text x="241.9" y="47.9">GND</text>
<text x="244.4" y="42.3">10uF</text>
<text x="81.3" y="48.9" transform="rotate(-90 81.3 48.9)">P1</text>
<text x="142.9" y="49.5" transform="rotate(-90 142.9 49.5)">1k</text>
<text x="145" y="49.6" transform="rotate(-90 145 49.6)">R6</text>
<text x="151.8" y="49.5" transform="rotate(-90 151.8 49.5)">1k</text>
<text x="153.8" y="49.6" transform="rotate(-90 153.8 49.6)">R9</text>
<text x="155.5" y="51.7">GND</text>
<text x="161.9" y="51.7">GND</text>
<text x="185.2" y="49.1">VPCC</text>
<text x="185.2" y="51.7">/PG</text>
<text x="206.6" y="49.1">VBAT1</text>
<text x="206.6" y="51.7">VBAT2</text>
<text x="266.6" y="50.5">VLIPO</text>
<text x="85.7" y="56.8">GND</text>
<text x="185.2" y="59.3">SEL</text>
<text x="185.2" y="54.2">STAT2</text>
<text x="185.2" y="56.8">STAT1/LBO</text>
<text x="200.6" y="54.2">VBAT_SENSE</text>
<text x="206" y="56.8">THERM</text>
<text x="207.8" y="59.3">VSS1</text>
<text x="185.2" y="61.8">PROG2</text>
<text x="185.2" y="64.4">/TE</text>
<text x="207.8" y="61.8">VSS2</text>
<text x="210" y="64.4">EP</text>
<text x="259.5" y="61.4">C6</text>
<text x="259.7" y="65.2">10uF</text>
<text x="271.9" y="60.6">BT1</text>
<text x="272.4" y="63.2">Battery_Cell</text>
<text x="122" y="68.2">VBAT</text>
<text x="185.2" y="69.5">PROG1</text>
<text x="185.2" y="66.9">CE</text>
<text x="113.7" y="72.8">SW1</text>
<text x="185.2" y="72">PROG3</text>
<text x="216.5" y="72.1">GND</text>
<text x="230.6" y="75.4" transform="rotate(-90 230.6 75.4)">10k</text>
<text x="232.6" y="75.5" transform="rotate(-90 232.6 75.5)">R16</text>
<text x="257.1" y="72.1">GND</text>
<text x="267.3" y="72.1">GND</text>
<text x="111.3" y="82.2">SW_SPDT</text>
<text x="118.9" y="80.5">3</text>
<text x="160.7" y="83.8" transform="rotate(-90 160.7 83.8)">1k</text>
<text x="227.9" y="83.5">GND</text>
<text x="122.5" y="86">GND</text>
<text x="162.7" y="84.4" transform="rotate(-90 162.7 84.4)">R10</text>
<text x="169.6" y="84.7" transform="rotate(-90 169.6 84.7)">100k</text>
<text x="171.6" y="84.4" transform="rotate(-90 171.6 84.4)">R13</text>
<text x="158.1" y="93.6">GND</text>
<text x="167" y="93.6">GND</text>
<text x="231.1" y="101.3">Raspberry_Pi_2_3</text>
<text x="244.5" y="96.1" transform="rotate(-90 244.5 96.1)">5V</text>
<text x="247" y="96.1" transform="rotate(-90 247 96.1)">5V</text>
<text x="252.1" y="97.1" transform="rotate(-90 252.1 97.1)">3V3</text>
<text x="254.6" y="97.1" transform="rotate(-90 254.6 97.1)">3V3</text>
<text x="255.9" y="101.2">(SDA1)_GPIO2</text>
<text x="141.1" y="105.5">R7</text>
<text x="141.3" y="107.5">1k</text>
<text x="150.6" y="104.9">LED</text>
<text x="215.4" y="106.3">DNL</text>
<text x="229.6" y="106.3">GPIO16</text>
<text x="255.7" y="106.3">(GCLK)_GPIO4</text>
<text x="256.1" y="103.8">(SCL1)_GPIO3</text>
<text x="52.2" y="108.9">VBAT</text>
<text x="149.8" y="110">PWR1</text>
<text x="156.8" y="114">GND</text>
<text x="229.6" y="108.8">GPIO17_(GEN0)</text>
<text x="229.6" y="111.4">GPIO18_(GEN1)</text>
<text x="229.6" y="113.9">GPIO19</text>
<text x="262.8" y="111.4">GPIO5</text>
<text x="262.8" y="113.9">GPIO6</text>
<text x="62.3" y="114.5">6.8uH</text>
<text x="63.8" y="117.6">L1</text>
<text x="141.4" y="118.5">C2</text>
<text x="150.3" y="118.5">C3</text>
<text x="229.6" y="116.5">GPIO20</text>
<text x="229.6" y="119">GPIO21</text>
<text x="253.4" y="119">(SPI_CE1)_GPIO7</text>
<text x="43.6" y="123.6">C1</text>
<text x="57.3" y="125.8" transform="rotate(-90 57.3 125.8)">R1</text>
<text x="64.9" y="125.8" transform="rotate(-90 64.9 125.8)">R3</text>
<text x="83.6" y="121.5">SW1</text>
<text x="83.6" y="124.1">SW2</text>
<text x="103.6" y="121.5">VOUT1</text>
<text x="103.6" y="124.1">VOUT2</text>
<text x="130.2" y="123.4" transform="rotate(-90 130.2 123.4)">1.87M</text>
<text x="132.3" y="122" transform="rotate(-90 132.3 122)">R4</text>
<text x="141.6" y="122.3">2.2uF</text>
<text x="150.6" y="122.3">100uF</text>
<text x="229.6" y="121.5">GPIO22_(GEN3)</text>
<text x="229.6" y="124.1">GPIO23_(GEN4)</text>
<text x="252.3" y="124.1">(SPI_MISO)_GPIO9</text>
<text x="253.4" y="121.5">(SPI_CE0)_GPIO8</text>
<text x="43.8" y="127.4">10uF</text>
<text x="52.8" y="127.2" transform="rotate(-90 52.8 127.2)">1.87M</text>
<text x="62.9" y="126.6" transform="rotate(-90 62.9 126.6)">200k</text>
<text x="83.6" y="129.2">EN</text>
<text x="83.6" y="126.6">VBAT</text>
<text x="83.6" y="131.7">LBI</text>
<text x="103.6" y="126.6">VOUT3</text>
<text x="105.7" y="131.7">LBO</text>
<text x="107.1" y="129.2">FB</text>
<text x="139" y="129.2">GND</text>
<text x="147.9" y="129.2">GND</text>
<text x="215.4" y="129.2">DNL</text>
<text x="229.6" y="126.6">GPIO24_(GEN5)</text>
<text x="229.6" y="129.2">GPIO25_(GEN6)</text>
<text x="229.6" y="131.7">GPIO26</text>
<text x="251" y="129.2">(SPI_SCLK)_GPIO11</text>
<text x="251.3" y="126.6">(SPI_MOSI)_GPIO10</text>
<text x="41.2" y="136.8">GND</text>
<text x="57.3" y="137.3" transform="rotate(-90 57.3 137.3)">R2</text>
<text x="83.6" y="134.2">SYNC</text>
<text x="83.6" y="136.8">GND</text>
<text x="102.9" y="134.2">PWRPD</text>
<text x="103.4" y="136.8">PGND1</text>
<text x="130.2" y="134.3" transform="rotate(-90 130.2 134.3)">200k</text>
<text x="132.3" y="133.4" transform="rotate(-90 132.3 133.4)">R5</text>
<text x="142.4" y="135.6">VBAT</text>
<text x="229.6" y="134.2">GPIO27_(GEN2)</text>
<text x="261.8" y="134.2">GPIO12</text>
<text x="261.8" y="136.8">GPIO13</text>
<text x="55.3" y="138.1" transform="rotate(-90 55.3 138.1)">340k</text>
<text x="103.4" y="139.3">PGND2</text>
<text x="103.4" y="141.9">PGND3</text>
<text x="127.6" y="141.9">GND</text>
<text x="144.5" y="143.1" transform="rotate(-90 144.5 143.1)">E</text>
<text x="229.6" y="141.9">ID_SD</text>
<text x="255.1" y="141.9">(TXD0)_GPIO14</text>
<text x="52.7" y="147">GND</text>
<text x="74.2" y="149.5">GND</text>
<text x="114.9" y="149.5">GND</text>
<text x="136.5" y="146">B</text>
<text x="147.5" y="148.8">Q1</text>
<text x="147.6" y="146.9">DTA143Z</text>
<text x="229.6" y="144.4">ID_SC</text>
<text x="255" y="144.4">(RXD0)_GPIO15</text>
<text x="144.5" y="150.7" transform="rotate(-90 144.5 150.7)">C</text>
<text x="239.4" y="152.9" transform="rotate(-90 239.4 152.9)">GND</text>
<text x="241.9" y="152.9" transform="rotate(-90 241.9 152.9)">GND</text>
<text x="244.5" y="152.9" transform="rotate(-90 244.5 152.9)">GND</text>
<text x="247" y="152.9" transform="rotate(-90 247 152.9)">GND</text>
<text x="249.6" y="152.9" transform="rotate(-90 249.6 152.9)">GND</text>
<text x="252.1" y="152.9" transform="rotate(-90 252.1 152.9)">GND</text>
<text x="254.6" y="152.9" transform="rotate(-90 254.6 152.9)">GND</text>
<text x="257.2" y="152.9" transform="rotate(-90 257.2 152.9)">GND</text>
<text x="265.6" y="155.9">U3</text>
<text x="145.5" y="160" transform="rotate(-90 145.5 160)">1k</text>
<text x="147.5" y="160.1" transform="rotate(-90 147.5 160.1)">R8</text>
<text x="144.5" y="167.1" transform="rotate(-90 144.5 167.1)">2</text>
<text x="236.8" y="164.8">GND</text>
<text x="142.9" y="171.7" transform="rotate(-90 142.9 171.7)">LOW1</text>
<text x="148" y="170.9" transform="rotate(-90 148 170.9)">LED</text>
<text x="142.8" y="180">GND</text>
</g>
<g font-size="1.4" fill="#0000c2">
<text x="209.5" y="95.4">-This (GPIO16) is the</text>
<text x="209.5" y="96.9">default-connected</text>
<text x="209.5" y="99.9">-Trace must be cut and</text>
<text x="209.9" y="98.4">&quot;low battery&quot; pin.</text>
<text x="209.9" y="101.4">GPIO25 soldered if</text>
<text x="209.5" y="102.9">default is not desired.</text>
</g>
<g font-size=".7" fill="#840000">
<text x="138.7" y="147.4">4k7</text>
<text x="140.4" y="145.4" transform="rotate(-90 140.4 145.4)">47k</text>
</g>
</svg>
